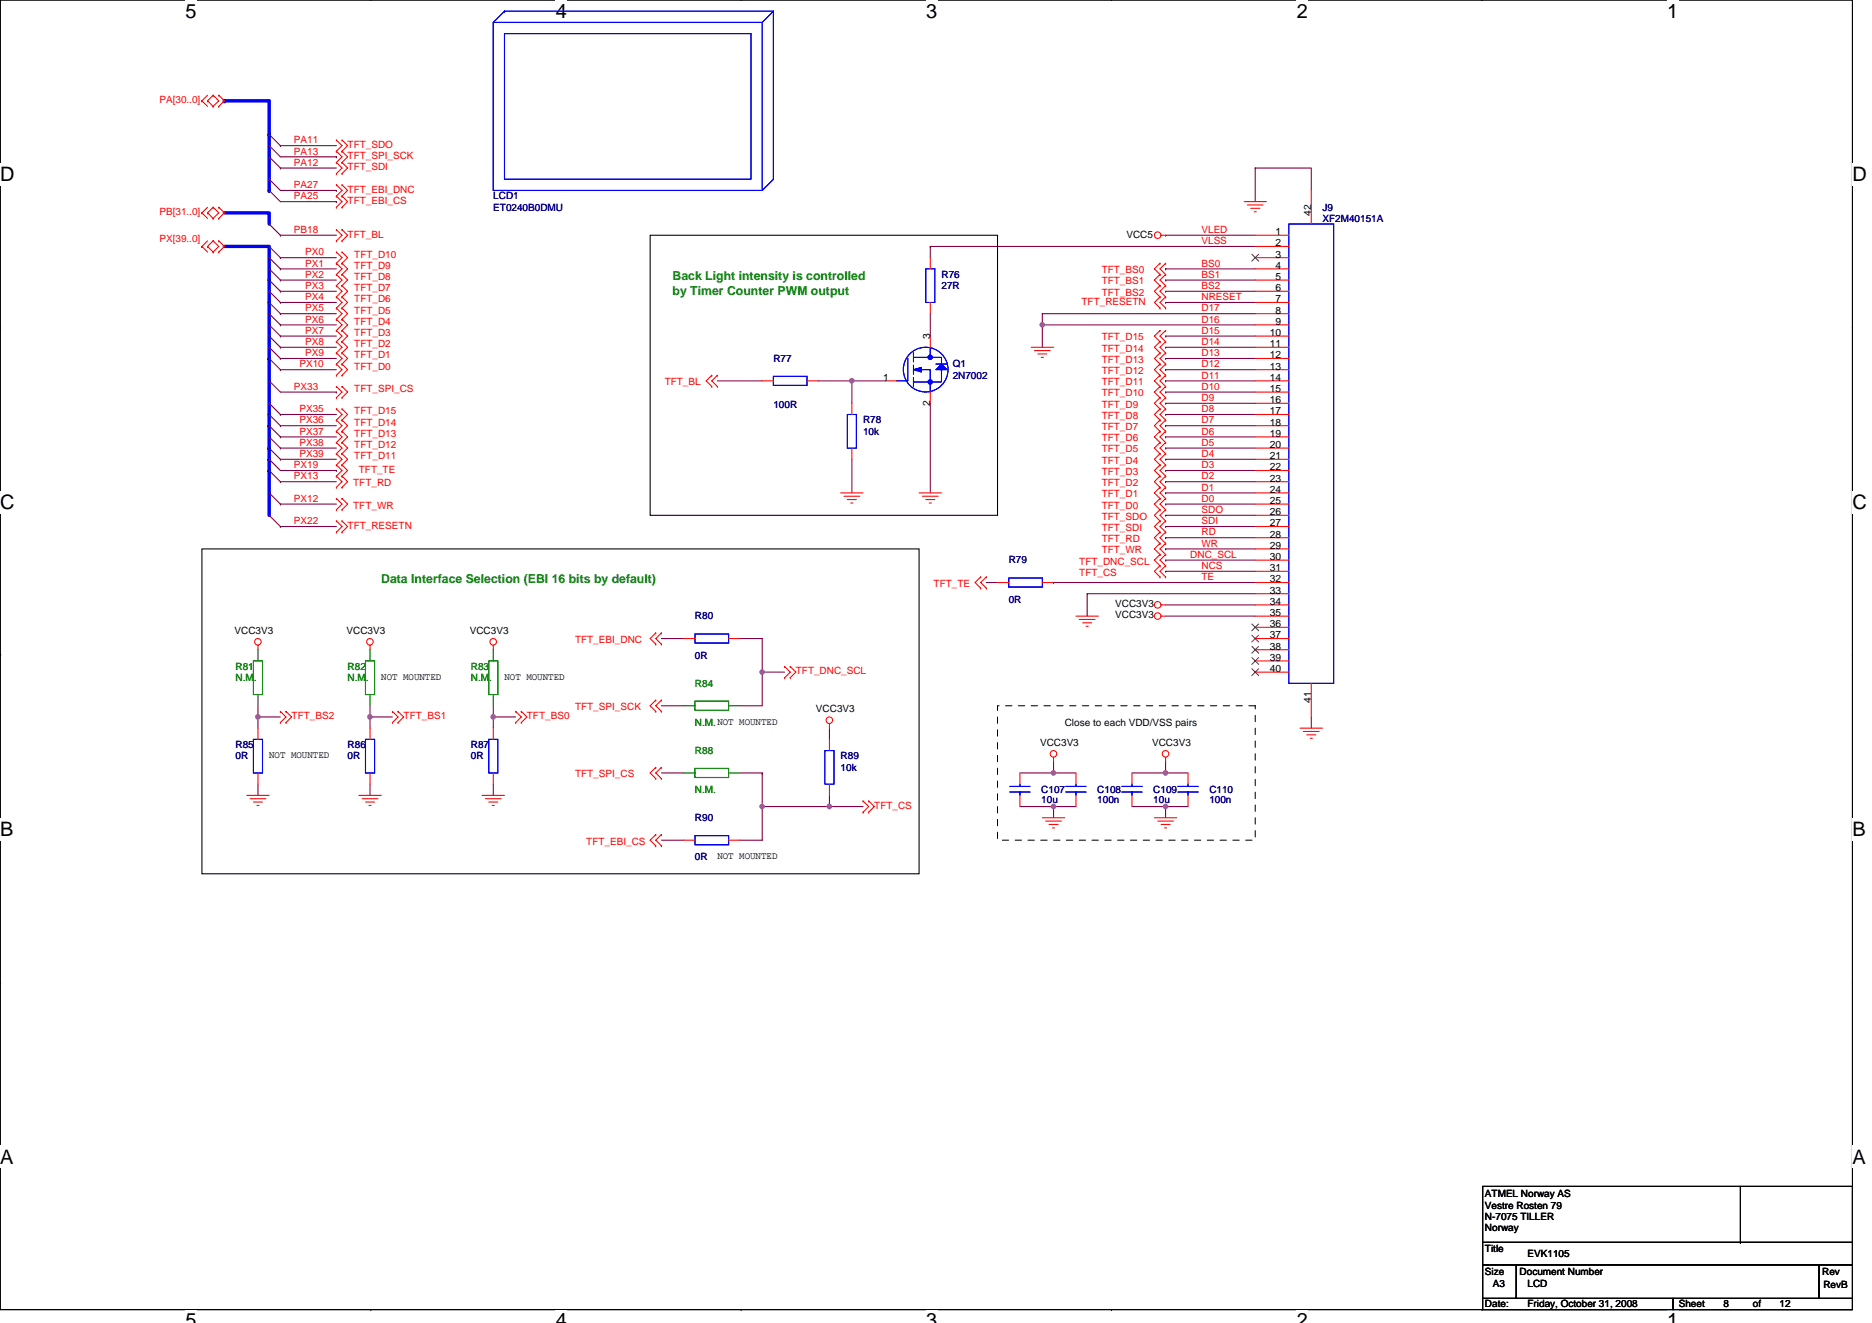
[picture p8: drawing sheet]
<svg xmlns="http://www.w3.org/2000/svg" width="297mm" height="210mm" viewBox="0 0 297 210" stroke-linecap="round" stroke-linejoin="round" font-family="sans-serif">
<path d="M0 0h293.9v207.9h-293.9z" fill="none" stroke="#000" stroke-width=".17"/>
<g fill="#fff">
<path d="M29.4 0h1.8v3.5h-1.8z"/>
<path d="M29.4 207.9h1.8v2h-1.8z"/>
</g>
<path d="M58.8 0h.1M58.8 207.9h.1" fill="none" stroke="#000" stroke-width=".17"/>
<g fill="#fff">
<path d="M88.2 0h1.8v3.5h-1.8z"/>
<path d="M88.2 207.9h1.8v2h-1.8z"/>
</g>
<path d="M117.6 0h.1M117.6 207.9h.1" fill="none" stroke="#000" stroke-width=".17"/>
<g fill="#fff">
<path d="M147 0h1.7v3.5h-1.7z"/>
<path d="M147 207.9h1.7v2h-1.7z"/>
</g>
<path d="M176.4 0h.1M176.4 207.9h.1" fill="none" stroke="#000" stroke-width=".17"/>
<g fill="#fff">
<path d="M205.8 0h1.7v3.5h-1.7z"/>
<path d="M205.8 207.9h1.7v2h-1.7z"/>
</g>
<path d="M235.2 0h.1M235.2 207.9h.1" fill="none" stroke="#000" stroke-width=".17"/>
<g fill="#fff">
<path d="M264.5 0h1.8v3.5h-1.8z"/>
<path d="M264.5 207.9h1.8v2h-1.8z"/>
<path d="M0 26h2.3v3.5h-2.3z"/>
<path d="M293.9 26h2.3v3.5h-2.3z"/>
<path d="M0 77.9h2.3v3.5h-2.3z"/>
<path d="M293.9 77.9h2.3v3.5h-2.3z"/>
</g>
<path d="M0 52h.1M293.9 52h.1" fill="none" stroke="#000" stroke-width=".17"/>
<g fill="#fff">
<path d="M0 129.9h2.1v3.5h-2.1z"/>
<path d="M293.9 129.9h2.1v3.5h-2.1z"/>
</g>
<path d="M0 103.9h.1M293.9 103.9h.1" fill="none" stroke="#000" stroke-width=".17"/>
<path d="M0 103.9h.1" fill="none" stroke="#000" stroke-width=".16"/>
<g fill="#fff">
<path d="M0 181.9h2.2v3.5h-2.2z"/>
<path d="M293.9 181.9h2.2v3.5h-2.2z"/>
</g>
<g fill="none" stroke="#000" stroke-width=".17">
<path d="M103.2 37.3h55.1v44.5h-55.1zM32 87.1h113.8v51.6h-113.8zM0 155.9h.1M293.9 155.9h.1M235.3 188.3h58.6v8.9h-58.6zM235.3 197.2h58.6v3.5h-58.6zM276.2 197.2h.1M276.2 188.3v8.9M235.3 200.7h5.3v5.4h-5.3zM235.3 206.1h30.2v1.8h-30.2zM240.6 200.7h48v5.4h-48zM265.5 206.1h28.4v1.8h-28.4z"/>
<path d="M288.6 200.7h5.3v5.4h-5.3z"/>
</g>
<g fill="none" stroke="#800040" stroke-width=".17">
<path d="M42.7 35.6h.1M42.7 21.3h.1M42.7 24.9h.1M42.7 39.1h.1M42.7 30.2h.1M42.7 28.4h.1M42.7 23.1h.1M42.7 23.1l1.8 1.8h8.9M42.7 30.2l1.8 1.8h8.9M42.7 28.4l1.8 1.8h8.9M42.7 35.6l1.8 1.7M42.7 21.3l1.8 1.8"/>
<path d="M42.7 24.9l1.8 1.8M42.7 39.1l1.8 1.8M44.5 23.1h.1M44.5 26.7h.1M44.5 37.3h.1M44.5 37.3h8.9M44.5 23.1h8.9M44.5 26.7h8.9M53.4 24.9h.1M53.4 32h.1M53.4 30.2h.1M147.6 39.1v1.8"/>
<path d="M147.6 39.1h.1M147.6 39.1h51.6M185 37.3h.1M185 37.3h14.2M199.2 26.7v5.3M199.2 26.7h8.9v3.5M199.2 26.7h.1M42.7 40.9h.1M42.7 42.7h.1M42.7 44.4h.1M42.7 46.2h.1M42.7 48h.1"/>
<path d="M42.7 49.8h.1M42.7 51.6h.1M42.7 53.3h.1M42.7 55.1h.1M42.7 56.9h.1M42.7 40.9l1.8 1.8M42.7 42.7l1.8 1.7M42.7 44.4l1.8 1.8M42.7 46.2l1.8 1.8M42.7 48l1.8 1.8M42.7 49.8l1.8 1.8M42.7 51.6l1.8 1.7"/>
<path d="M42.7 53.3l1.8 1.8M42.7 55.1l1.8 1.8M42.7 56.9l1.8 1.8M44.5 40.9h.1M44.5 42.7h.1M44.5 44.4h.1M44.5 46.2h.1M44.5 48h.1M44.5 49.8h.1M44.5 51.6h.1M44.5 53.3h.1M44.5 55.1h.1"/>
<path d="M44.5 56.9h.1M44.5 58.7h.1M44.5 40.9h8.9M44.5 42.7h8.9M44.5 44.4h8.9M44.5 46.2h8.9M44.5 48h8.9M44.5 49.8h8.9M44.5 51.6h8.9M44.5 53.3h8.9M44.5 55.1h8.9M44.5 56.9h8.9"/>
<path d="M44.5 58.7h8.9M147.6 49.8v3.5M165.4 51.6h.1M165.4 49.8h.1M165.4 51.6v3.5M165.4 49.8v1.8M165.4 49.8h33.8M165.4 51.6h33.8M185 53.3h.1M185 55.1h.1M185 56.9h.1M185 58.7h.1"/>
<path d="M185 42.7h.1M185 44.4h.1M185 46.2h.1M185 48h.1M185 42.7h14.2M185 44.4h14.2M185 46.2h14.2M185 48h14.2M185 53.3h14.2M185 55.1h14.2M185 56.9h14.2M185 58.7h14.2"/>
<path d="M42.7 64h.1M42.7 65.8h.1M42.7 67.6h.1M42.7 69.3h.1M42.7 71.1h.1M42.7 74.7h.1M42.7 78.2h.1M42.7 60.5h.1M42.7 72.9h.1M42.7 60.5l1.8 1.7h8.9M42.7 72.9l1.8 1.8h8.9M42.7 64l1.8 1.8"/>
<path d="M42.7 65.8l1.8 1.8M42.7 67.6l1.8 1.7M42.7 69.3l1.8 1.8M42.7 71.1l1.8 1.8M42.7 74.7l1.8 1.8M42.7 78.2l1.8 1.8M44.5 67.6h.1M44.5 65.8h.1M44.5 69.3h.1M44.5 71.1h.1M44.5 72.9h.1M44.5 76.5h.1"/>
<path d="M44.5 67.6h8.9M44.5 65.8h8.9M44.5 69.3h8.9M44.5 71.1h8.9M44.5 72.9h8.9M44.5 76.5h8.9M53.4 62.2h.1M53.4 74.7h.1M113.8 60.5h7.1M129.8 60.5h5.4v3.5M135.2 72.9v5.3M135.2 60.5h.1"/>
<path d="M135.2 60.5h5.3M147.6 64v14.2M185 78.2h.1M185 76.5h.1M185 74.7h.1M185 72.9h.1M185 71.1h.1M185 69.3h.1M185 67.6h.1M185 64h.1M185 65.8h.1M185 62.2h.1"/>
<path d="M185 60.5h.1M185 67.6h14.2M185 65.8h14.2M185 69.3h14.2M185 71.1h14.2M185 72.9h14.2M185 62.2h14.2M185 78.2h14.2M185 76.5h14.2M185 74.7h14.2M185 64h14.2M185 60.5h14.2"/>
<path d="M42.7 81.8h.1M42.7 81.8l1.8 1.8M44.5 83.6h.1M44.5 80h.1M44.5 83.6h8.9M44.5 80h8.9M156.5 92.5h1.8M167.2 92.5h.1M167.2 92.5h32M185 80h.1M185 88.9h.1M185 87.1h.1"/>
<path d="M185 85.3h.1M185 90.7h.1M185 96h14.2M185 97.8h14.2M185 81.8h.1M185 83.6h.1M185 83.6h14.2M185 80h14.2M185 88.9h14.2M185 87.1h14.2M185 85.3h14.2M185 90.7h14.2"/>
<path d="M185 81.8h14.2M199.2 94.2h-26.7v3.6M40.9 113.8h.1M40.9 113.8h3.6M40.9 112v1.8M40.9 113.8v1.8M58.7 113.8v1.8M58.7 113.8h.1M58.7 112v1.8M58.7 113.8h3.6M78.3 113.8v1.8M78.3 113.8h.1"/>
<path d="M78.3 112v1.8M78.3 113.8h3.5M104.9 112h3.6M104.9 101.3h3.6M117.4 101.3h3.5v5.4M120.9 106.7h.1M120.9 106.7v5.3h-3.5M120.9 106.7h3.6M131.6 117.3h.1M131.6 115.6v1.7M208.1 113.8v1.8M40.9 124.5v1.7"/>
<path d="M58.7 124.5v1.7M78.3 124.5v1.7M104.9 133.3h3.6M104.9 122.7h3.6M117.4 122.7h3.5M120.9 122.7h.1M120.9 128v5.3h-3.5M120.9 122.7v5.3M131.6 126.2v1.8h-10.7M131.6 128h.1M131.6 128h5.3M161.8 122.7h5.4"/>
<path d="M161.8 128h5.4M167.2 128h.1M167.2 128h3.5M167.2 122.7h.1M167.2 120.9v1.8M167.2 122.7h3.5M167.2 128v1.8M179.6 128h5.4M179.6 122.7h5.4M185 128h3.5M185 128h.1M185 122.7h.1"/>
<path d="M185 120.9v1.8M185 128v1.8M185 122.7h3.5"/>
</g>
<g fill="none" stroke="#00f" stroke-width=".53">
<path d="M35.6 16h7.1v5.3M35.6 16h.1M35.6 33.8h7.1v1.8M35.6 39.1h7.1v17.8M42.7 21.3v8.9M42.7 21.3h.1M42.7 30.2h.1M42.7 56.9h.1M42.7 56.9v10.7M42.7 67.6v3.5M42.7 74.7h.1M42.7 71.1v10.7"/>
<path d="M42.7 67.6h.1M42.7 72.9h.1M42.7 71.1h.1"/>
</g>
<g fill="#f0f" stroke="#f0f" stroke-width=".17">
<circle cx="184.9" cy="128" r=".35"/>
<circle cx="184.9" cy="122.7" r=".35"/>
<circle cx="120.9" cy="106.7" r=".35"/>
<circle cx="165.4" cy="51.5" r=".35"/>
<circle cx="131.6" cy="128" r=".35"/>
<circle cx="120.9" cy="128" r=".35"/>
<circle cx="135.2" cy="60.4" r=".35"/>
<circle cx="78.3" cy="113.8" r=".35"/>
<circle cx="58.7" cy="113.8" r=".35"/>
<circle cx="40.9" cy="113.8" r=".35"/>
<circle cx="167.2" cy="128" r=".35"/>
<circle cx="167.2" cy="122.7" r=".35"/>
</g>
<g fill="none" stroke="#f00" stroke-width=".17">
<path d="M32 16h.1M32 16l.9 .9M32.9 16h.1M32.9 15.1l-.9 .9M32.9 16l.9 .9M33.8 15.1h.1M33.8 16.9h.1M33.8 15.1l.9 .9-.9 .9M33.8 15.1l-.9 .9M34.7 16.9h.1M34.7 15.1h.1M34.7 15.1l.9 .9-.9 .9"/>
<path d="M32 33.8h.1M32 39.1h.1M32 33.8l.9 .9M32 39.1l.9 .9M32.9 33.8h.1M32.9 39.1h.1M32.9 32.9l-.9 .9M32.9 33.8l.9 .9M32.9 38.2l-.9 .9M32.9 39.1l.9 .9M33.8 32.9h.1M33.8 34.7h.1"/>
<path d="M33.8 38.2h.1M33.8 32.9l.9 .9-.9 .9M33.8 32.9l-.9 .9M33.8 38.2l.9 .9-.9 .9M33.8 38.2l-.9 .9M34.7 34.7h.1M34.7 32.9h.1M34.7 38.2h.1M34.7 32.9l.9 .9-.9 .9M34.7 38.2l.9 .9-.9 .9M53.4 25.8h.1M53.4 24h.1"/>
<path d="M53.4 32.9h.1M53.4 31.1h.1M53.4 22.2h.1M53.4 27.6h.1M53.4 29.3h.1M53.4 38.2h.1M53.4 36.4h.1M53.4 24l.9 .9-.9 .9M53.4 31.1l.9 .9-.9 .9M53.4 22.2l.9 .9-.9 .9M53.4 25.8l.9 .9-.9 .9M53.4 29.3l.9 .9-.9 .9"/>
<path d="M53.4 36.4l.9 .9-.9 .9M54.3 25.8h.1M54.3 24h.1M54.3 32.9h.1M54.3 31.1h.1M54.3 22.2h.1M54.3 27.6h.1M54.3 29.3h.1M54.3 38.2h.1M54.3 36.4h.1M54.3 24l.9 .9-.9 .9M54.3 31.1l.9 .9-.9 .9"/>
<path d="M54.3 22.2l.9 .9-.9 .9M54.3 25.8l.9 .9-.9 .9M54.3 29.3l.9 .9-.9 .9M54.3 36.4l.9 .9-.9 .9M184.2 37.3h.8M197.4 32h3.6M197.9 32.5h2.5M198.5 33.1h1.4M199 33.6h.3M199.2 37.3h5.3M199.2 39.1h5.3M208.1 30.2v5.4"/>
<path d="M33.8 40h.1M34.7 40h.1M53.4 59.6h.1M53.4 57.8h.1M53.4 56h.1M53.4 54.2h.1M53.4 52.5h.1M53.4 50.7h.1M53.4 48.9h.1M53.4 47.1h.1M53.4 45.3h.1M53.4 43.6h.1"/>
<path d="M53.4 41.8h.1M53.4 40h.1M53.4 57.8l.9 .9-.9 .9M53.4 56l.9 .9-.9 .9M53.4 54.2l.9 .9-.9 .9M53.4 52.5l.9 .8-.9 .9M53.4 50.7l.9 .9-.9 .9M53.4 48.9l.9 .9-.9 .9M53.4 47.1l.9 .9-.9 .9M53.4 45.3l.9 .9-.9 .9M53.4 43.6l.9 .8-.9 .9M53.4 41.8l.9 .9-.9 .9"/>
<path d="M53.4 40l.9 .9-.9 .9M54.3 59.6h.1M54.3 57.8h.1M54.3 56h.1M54.3 54.2h.1M54.3 52.5h.1M54.3 50.7h.1M54.3 48.9h.1M54.3 47.1h.1M54.3 45.3h.1M54.3 43.6h.1M54.3 41.8h.1"/>
<path d="M54.3 40h.1M54.3 57.8l.9 .9-.9 .9M54.3 56l.9 .9-.9 .9M54.3 54.2l.9 .9-.9 .9M54.3 52.5l.9 .8-.9 .9M54.3 50.7l.9 .9-.9 .9M54.3 48.9l.9 .9-.9 .9M54.3 47.1l.9 .9-.9 .9M54.3 45.3l.9 .9-.9 .9M54.3 43.6l.9 .8-.9 .9M54.3 41.8l.9 .9-.9 .9M54.3 40l.9 .9-.9 .9"/>
<path d="M112.9 59.6h.1M112.9 59.6l-.8 .9 .8 .8M113.8 59.6h.1M113.8 59.6l-.9 .9 .9 .8M147.6 40.9v1.8M147.6 48v1.8M147.6 53.3v1.8M163.6 55.1h3.6M164.1 55.6h2.5M164.7 56.2h1.4M165.2 56.7h.4M184.1 47.1h.1"/>
<path d="M184.1 48.9h.1M184.1 41.8h.1M184.1 43.6h.1M184.1 45.3h.1M184.1 59.6h.1M184.1 57.8h.1M184.1 56h.1M184.1 54.2h.1M184.1 52.5h.1M184.1 52.5l-.9 .8 .9 .9M184.1 41.8l-.9 .9 .9 .9M184.1 47.1l-.9 .9 .9 .9"/>
<path d="M184.1 43.6l-.9 .8 .9 .9M184.1 45.3l-.9 .9 .9 .9M184.1 59.6l-.9 .9 .9 .8M184.1 57.8l-.9 .9 .9 .9M184.1 56l-.9 .9 .9 .9M184.1 54.2l-.9 .9 .9 .9M185 47.1h.1M185 48.9h.1M185 41.8h.1M185 43.6h.1M185 45.3h.1M185 59.6h.1"/>
<path d="M185 57.8h.1M185 56h.1M185 54.2h.1M185 52.5h.1M185 47.1l-.9 .9 .9 .9M185 52.5l-.9 .8 .9 .9M185 41.8l-.9 .9 .9 .9M185 43.6l-.9 .8 .9 .9M185 45.3l-.9 .9 .9 .9M185 59.6l-.9 .9 .9 .8M185 57.8l-.9 .9 .9 .9M185 56l-.9 .9 .9 .9"/>
<path d="M185 54.2l-.9 .9 .9 .9M199.2 40.9h5.3M199.2 42.7h5.3M199.2 44.4h5.3M199.2 46.2h5.3M199.2 48h5.3M199.2 49.8h5.3M199.2 51.6h5.3M199.2 53.3h5.3M199.2 55.1h5.3M199.2 56.9h5.3M199.2 58.7h5.3"/>
<path d="M53.4 63.1h.1M53.4 61.3h.1M53.4 75.6h.1M53.4 73.8h.1M53.4 72h.1M53.4 70.2h.1M53.4 68.5h.1M53.4 66.7h.1M53.4 64.9h.1M53.4 77.3h.1M53.4 79.1h.1M53.4 61.3l.9 .9-.9 .9"/>
<path d="M53.4 73.8l.9 .9-.9 .9M53.4 72l.9 .9-.9 .9M53.4 70.2l.9 .9-.9 .9M53.4 68.5l.9 .8-.9 .9M53.4 66.7l.9 .9-.9 .9M53.4 64.9l.9 .9-.9 .9M53.4 75.6l.9 .9-.9 .8M53.4 79.1l.9 .9-.9 .9M54.3 63.1h.1M54.3 61.3h.1M54.3 75.6h.1M54.3 73.8h.1"/>
<path d="M54.3 72h.1M54.3 70.2h.1M54.3 68.5h.1M54.3 66.7h.1M54.3 64.9h.1M54.3 77.3h.1M54.3 79.1h.1M54.3 61.3l.9 .9-.9 .9M54.3 73.8l.9 .9-.9 .9M54.3 72l.9 .9-.9 .9M54.3 70.2l.9 .9-.9 .9M54.3 68.5l.9 .8-.9 .9"/>
<path d="M54.3 66.7l.9 .9-.9 .9M54.3 64.9l.9 .9-.9 .9M54.3 75.6l.9 .9-.9 .8M54.3 79.1l.9 .9-.9 .9M112.9 61.3h.1M113.8 61.3h.1M120.9 60.5h1.8M128.1 60.5h1.7M133.4 78.2h3.5M133.9 78.8h2.5M134.4 79.3h1.5M135 79.8h.3"/>
<path d="M135.2 64v1.8M135.2 71.1v1.8M140.5 60.5h1.8M145.8 78.2h3.6M146.4 78.8h2.5M146.9 79.3h1.4M147.4 79.8h.4M147.6 62.2v1.8M184.1 79.1h.1M184.1 77.3h.1M184.1 75.6h.1M184.1 73.8h.1"/>
<path d="M184.1 72h.1M184.1 70.2h.1M184.1 68.5h.1M184.1 66.7h.1M184.1 64.9h.1M184.1 63.1h.1M184.1 61.3h.1M184.1 79.1l-.9 .9 .9 .9M184.1 63.1l-.9 .9 .9 .9M184.1 77.3l-.9 .9 .9 .9M184.1 75.6l-.9 .9 .9 .8M184.1 73.8l-.9 .9 .9 .9"/>
<path d="M184.1 72l-.9 .9 .9 .9M184.1 70.2l-.9 .9 .9 .9M184.1 68.5l-.9 .8 .9 .9M184.1 66.7l-.9 .9 .9 .9M184.1 64.9l-.9 .9 .9 .9M184.1 61.3l-.9 .9 .9 .9M185 79.1h.1M185 77.3h.1M185 75.6h.1M185 73.8h.1M185 72h.1M185 70.2h.1"/>
<path d="M185 68.5h.1M185 66.7h.1M185 64.9h.1M185 63.1h.1M185 61.3h.1M185 79.1l-.9 .9 .9 .9M185 63.1l-.9 .9 .9 .9M185 77.3l-.9 .9 .9 .9M185 75.6l-.9 .9 .9 .8M185 73.8l-.9 .9 .9 .9M185 72l-.9 .9 .9 .9M185 70.2l-.9 .9 .9 .9"/>
<path d="M185 68.5l-.9 .8 .9 .9M185 66.7l-.9 .9 .9 .9M185 64.9l-.9 .9 .9 .9M185 61.3l-.9 .9 .9 .9M199.2 60.5h5.3M199.2 62.2h5.3M199.2 64h5.3M199.2 65.8h5.3M199.2 67.6h5.3M199.2 69.3h5.3M199.2 71.1h5.3M199.2 72.9h5.3"/>
<path d="M199.2 74.7h5.3M199.2 76.5h5.3M199.2 78.2h5.3M53.4 80.9h.1M53.4 84.5h.1M53.4 82.7h.1M53.4 82.7l.9 .9-.9 .9M54.3 80.9h.1M54.3 84.5h.1M54.3 82.7h.1M54.3 82.7l.9 .9-.9 .9M155.6 91.6h.1"/>
<path d="M155.6 93.3h.1M155.6 91.6l-.9 .9 .9 .8M156.5 91.6h.1M156.5 93.3h.1M156.5 91.6l-.9 .9 .9 .8M158.3 92.5h1.8M165.4 92.5h1.8M170.7 97.8h3.6M171.3 98.3h2.5M171.8 98.8h1.4M172.3 99.4h.4M184.1 80.9h.1"/>
<path d="M184.1 88h.1M184.1 89.8h.1M184.1 86.2h.1M184.1 84.5h.1M184.1 91.6h.1M184.1 82.7h.1M184.1 88l-.9 .9 .9 .9M184.1 82.7l-.9 .9 .9 .9M184.1 86.2l-.9 .9 .9 .9M184.1 84.5l-.9 .8 .9 .9M184.1 89.8l-.9 .9 .9 .9M184.1 80.9l-.9 .9 .9 .9"/>
<path d="M184.2 96h.8M184.2 97.8h.8M185 80.9h.1M185 88h.1M185 89.8h.1M185 86.2h.1M185 84.5h.1M185 91.6h.1M185 82.7h.1M185 88l-.9 .9 .9 .9M185 80.9l-.9 .9 .9 .9M185 86.2l-.9 .9 .9 .9"/>
<path d="M185 84.5l-.9 .8 .9 .9M185 89.8l-.9 .9 .9 .9M185 82.7l-.9 .9 .9 .9M199.2 80h5.3M199.2 81.8h5.3M199.2 83.6h5.3M199.2 85.3h5.3M199.2 87.1h5.3M199.2 88.9h5.3M199.2 90.7h5.3M199.2 92.5h5.3M199.2 94.2h5.3"/>
<path d="M199.2 96h5.3M199.2 99.6h5.3M199.2 97.8h5.3M40.9 102.4v.7M40.9 115.6v1.7M44.5 114.7h.1M44.5 112.9h.1M44.5 112.9l.9 .9-.9 .9M45.4 114.7h.1M45.4 112.9h.1M45.4 112.9l.9 .9-.9 .9M58.7 102.4v.7"/>
<path d="M58.7 115.6v1.7M62.3 114.7h.1M62.3 112.9h.1M62.3 112.9l.9 .9-.9 .9M63.2 114.7h.1M63.2 112.9h.1M63.2 112.9l.8 .9-.8 .9M78.3 102.4v.7M78.3 115.6v1.7M81.8 114.7h.1M81.8 112.9h.1M81.8 112.9l.9 .9-.9 .9"/>
<path d="M82.7 114.7h.1M82.7 112.9h.1M82.7 112.9l.9 .9-.9 .9M104.1 111.1h.1M104.1 112.9h.1M104.1 100.5h.1M104.1 102.2h.1M104.1 111.1l-.9 .9 .9 .9M104.1 100.5l-.9 .8 .9 .9M104.9 111.1h.1M104.9 112.9h.1M104.9 100.5h.1"/>
<path d="M104.9 102.2h.1M104.9 111.1l-.8 .9 .8 .9M104.9 100.5l-.8 .8 .8 .9M108.5 101.3h1.8M115.6 101.3h1.8M124.5 107.6h.1M124.5 105.8h.1M124.5 105.8l.9 .9-.9 .9M125.4 107.6h.1M125.4 105.8h.1M125.4 105.8l.9 .9-.9 .9M131.6 114.9v.7"/>
<path d="M131.6 117.3v1.8M199.2 101.3h5.3M199.2 103.1h5.3M199.2 104.9h5.3M199.2 106.7h5.3M206.3 115.6h3.5M206.8 116.1h2.5M207.3 116.6h1.5M207.9 117.2h.3M208.1 108.5v5.3M39.2 126.2h3.5M39.7 126.8h2.5"/>
<path d="M40.2 127.3h1.5M40.8 127.8h.3M40.9 122.7v1.8M56.9 126.2h3.6M57.5 126.8h2.5M58 127.3h1.4M58.5 127.8h.4M58.7 122.7v1.8M76.5 126.2h3.5M77 126.8h2.5M77.6 127.3h1.4M78.1 127.8h.3"/>
<path d="M78.3 122.7v1.8M104.1 132.5h.1M104.1 134.2h.1M104.1 121.8h.1M104.1 123.6h.1M104.1 132.5l-.9 .8 .9 .9M104.1 121.8l-.9 .9 .9 .9M104.9 132.5h.1M104.9 134.2h.1M104.9 121.8h.1M104.9 123.6h.1M104.9 132.5l-.8 .8 .8 .9"/>
<path d="M104.9 121.8l-.8 .9 .8 .9M108.5 133.3h1.8M115.6 133.3h1.8M131.6 124.5v1.7M136.9 128.9h.1M136.9 127.1h.1M136.9 127.1l.9 .9-.9 .9M137.8 128.9h.1M137.8 127.1h.1M137.8 127.1l.9 .9-.9 .9M161.8 122.7v1.8M161.8 126.2v1.8"/>
<path d="M165.4 129.8h3.5M165.9 130.3h2.5M166.5 130.9h1.4M167 131.4h.3M167.2 120.2v.7M170.7 122.7v1.8M170.7 126.2v1.8M179.6 122.7v1.8M179.6 126.2v1.8M183.2 129.8h3.5M183.7 130.3h2.5M184.2 130.9h1.5"/>
<path d="M184.8 131.4h.3M185 120.2v.7M188.5 122.7v1.8M188.5 126.2v1.8"/>
<circle cx="183.7" cy="37.3" r=".52"/>
<circle cx="183.7" cy="97.8" r=".52"/>
<circle cx="183.7" cy="96" r=".52"/>
<circle cx="40.9" cy="101.9" r=".52"/>
<circle cx="58.7" cy="101.9" r=".52"/>
<circle cx="78.3" cy="101.9" r=".52"/>
<circle cx="131.6" cy="114.3" r=".52"/>
<circle cx="167.2" cy="119.6" r=".52"/>
<circle cx="184.9" cy="119.6" r=".52"/>
</g>
<path d="M158.3 112h40.9v21.3h-40.9z" fill="none" stroke="#000" stroke-width=".16" stroke-dasharray="1 1 1 1 1 1 1 1"/>
<g fill="none" stroke="#00f" stroke-width=".17">
<path d="M78.3 3.6h42.6v26.6h-42.6zM80 5.3h39.2v23.1h-39.2zM80 1.8h.1M80 1.8h42.7v26.6l-1.8 1.8M80 1.8l-1.7 1.8M122.7 1.8h.1M122.7 1.8l-1.8 1.8M204.5 35.6h7.1v72.9h-7.1zM122.7 59.7h5.4v1.5h-5.4zM144.1 56.9v3.6h-1.8M144.9 59.9v1.4M144.9 58v1.4"/>
<path d="M144.9 56v1.4M144.9 56.7h4.5v1.1M145.8 58.7h1.8v3.5M146.9 42.7h1.4v5.3h-1.4zM147.6 55.1v1.6M148.5 57.8h1.8M149.4 58.7v1.9h-4.5M134.4 65.8h1.5v5.3h-1.5zM147.6 62.2h.1M160.1 91.7h5.3v1.5h-5.3zM40.2 117.3h1.5v5.4h-1.5zM58 117.3h1.4v5.4h-1.4z"/>
<path d="M77.6 117.3h1.4v5.4h-1.4zM110.3 100.6h5.3v1.5h-5.3zM130.9 119.1h1.4v5.4h-1.4zM110.3 132.6h5.3v1.5h-5.3zM160.2 125.7h3.2M160.2 124.8h3.2M161.8 124.5v.3M161.8 125.7h.1M161.8 125.7v.5M169.1 125.7h3.2M169.1 124.8h3.2M170.7 124.5v.3"/>
<path d="M170.7 125.7h.1M170.7 125.7v.5M178 125.7h3.2M178 124.8h3.2M179.6 124.5v.3M179.6 125.7h.1M179.6 125.7v.5M186.9 125.7h3.2M186.9 124.8h3.2M188.5 124.5v.3M188.5 125.7h.1M188.5 125.7v.5"/>
<circle cx="146.9" cy="58.7" r="3.5"/>
</g>
<path d="M198.6 40.4l1.1 1M199.7 40.4l-1.1 1M198.6 99l1.1 1.1M199.7 99l-1.1 1.1M198.6 100.8l1.1 1.1M198.6 102.6l1.1 1.1M198.6 104.4l1.1 1.1M198.6 106.2l1.1 1M199.7 100.8l-1.1 1.1M199.7 102.6l-1.1 1.1M199.7 104.4l-1.1 1.1M199.7 106.2l-1.1 1" fill="none" stroke="#804000" stroke-width=".16"/>
<g fill="none" stroke="#008000" stroke-width=".17">
<path d="M40.2 104.9h1.5v5.3h-1.5zM40.9 103.1v1.8M40.9 110.2v1.8M58 104.9h1.4v5.3h-1.4zM58.7 103.1v1.8M58.7 110.2v1.8M77.6 104.9h1.4v5.3h-1.4zM78.3 103.1v1.8M78.3 110.2v1.8M108.5 112h1.8M110.3 111.3h5.3v1.4h-5.3zM115.6 112h1.8"/>
<path d="M108.5 122.7h1.8M110.3 122h5.3v1.4h-5.3zM115.6 122.7h1.8"/>
</g>
<g fill="#00f" stroke="#00f" stroke-width=".17">
<path d="M148.5 58.7l.9-.9 .9 .9z" fill-rule="evenodd"/>
<path d="M144.9 58.7l1.3-.4v.7z" fill-rule="evenodd"/>
<path d="M148.5 58.7l.9-.9 .9 .9z" fill-rule="evenodd"/>
<path d="M144.9 58.7l1.3-.4v.7z" fill-rule="evenodd"/>
<circle cx="147.6" cy="60.6" r=".35"/>
<circle cx="147.6" cy="56.7" r=".35"/>
</g>
<g font-size="3.2">
<text x="29.4" y="2.8">5</text>
<text x="88.2" y="2.8">4</text>
<text x="147" y="2.8">3</text>
<text x="205.8" y="2.8">2</text>
<text x="264.5" y="2.8">1</text>
<text x="0" y="28.8">D</text>
<text x="293.9" y="28.8">D</text>
<text x="0" y="80.8">C</text>
<text x="293.9" y="80.8">C</text>
<text x="0" y="132.7">B</text>
<text x="293.9" y="132.7">B</text>
<text x="0" y="184.7">A</text>
<text x="293.9" y="184.7">A</text>
<text x="29.4" y="210.7">5</text>
<text x="88.2" y="210.7">4</text>
<text x="147" y="210.7">3</text>
<text x="205.8" y="210.7">2</text>
<text x="264.5" y="210.7">1</text>
</g>
<g font-size="1.9" fill="#008000">
<text x="106.7" y="44.5">Back Light intensity is controlled</text>
<text x="106.7" y="46.8">by Timer Counter PWM output</text>
<text x="60.5" y="92.5">Data Interface Selection (EBI 16 bits by default)</text>
</g>
<g font-size="1.6" fill="#f00">
<text x="25.3" y="16.4">PA[30..0]</text>
<text x="46.6" y="22.8">PA11</text>
<text x="55.2" y="23.5">TFT_SDO</text>
<text x="46.6" y="24.5">PA13</text>
<text x="46.6" y="26.3">PA12</text>
<text x="46.6" y="29.9">PA27</text>
<text x="55.2" y="25.3">TFT_SPI_SCK</text>
<text x="55.2" y="27">TFT_SDI</text>
<text x="25.3" y="34.1">PB[31..0]</text>
<text x="46.6" y="31.6">PA25</text>
<text x="55.2" y="32.4">TFT_EBI_CS</text>
<text x="55.2" y="30.6">TFT_EBI_DNC</text>
<text x="25.3" y="38.4">PX[39..0]</text>
<text x="46.6" y="37">PB18</text>
<text x="48.4" y="40.5">PX0</text>
<text x="55.2" y="37.7">TFT_BL</text>
<text x="56.2" y="40.9">TFT_D10</text>
<text x="190.6" y="37">VLED</text>
<text x="190.6" y="38.8">VLSS</text>
<text x="48.4" y="42.3">PX1</text>
<text x="48.4" y="44.1">PX2</text>
<text x="48.4" y="45.9">PX3</text>
<text x="48.4" y="47.6">PX4</text>
<text x="56.2" y="46.2">TFT_D7</text>
<text x="56.2" y="44.4">TFT_D8</text>
<text x="56.2" y="42.7">TFT_D9</text>
<text x="174.8" y="43.4">TFT_BS0</text>
<text x="174.8" y="45.1">TFT_BS1</text>
<text x="174.8" y="46.9">TFT_BS2</text>
<text x="190.6" y="42.3">BS0</text>
<text x="190.6" y="44.1">BS1</text>
<text x="190.6" y="45.9">BS2</text>
<text x="190.6" y="47.6">NRESET</text>
<text x="48.4" y="49.4">PX5</text>
<text x="48.4" y="51.2">PX6</text>
<text x="48.4" y="53">PX7</text>
<text x="56.2" y="53.3">TFT_D3</text>
<text x="56.2" y="51.6">TFT_D4</text>
<text x="56.2" y="49.8">TFT_D5</text>
<text x="56.2" y="48">TFT_D6</text>
<text x="171.6" y="48.4">TFT_RESETN</text>
<text x="190.6" y="53">D15</text>
<text x="190.6" y="51.2">D16</text>
<text x="190.6" y="49.4">D17</text>
<text x="47.5" y="58.3">PX10</text>
<text x="48.4" y="54.8">PX8</text>
<text x="48.4" y="56.5">PX9</text>
<text x="56.2" y="58.7">TFT_D0</text>
<text x="56.2" y="56.9">TFT_D1</text>
<text x="56.2" y="55.1">TFT_D2</text>
<text x="174.8" y="59.4">TFT_D12</text>
<text x="174.8" y="57.6">TFT_D13</text>
<text x="174.8" y="55.8">TFT_D14</text>
<text x="174.8" y="54">TFT_D15</text>
<text x="190.6" y="54.8">D14</text>
<text x="190.6" y="56.5">D13</text>
<text x="190.6" y="58.3">D12</text>
<text x="46.6" y="61.9">PX33</text>
<text x="47.5" y="65.4">PX35</text>
<text x="56.2" y="62.2">TFT_SPI_CS</text>
<text x="56.2" y="65.8">TFT_D15</text>
<text x="105.5" y="61.2">TFT_BL</text>
<text x="174.8" y="64.7">TFT_D9</text>
<text x="174.8" y="62.9">TFT_D10</text>
<text x="174.8" y="61.2">TFT_D11</text>
<text x="190.6" y="63.6">D9</text>
<text x="190.6" y="65.4">D8</text>
<text x="190.6" y="61.9">D10</text>
<text x="190.6" y="60.1">D11</text>
<text x="47.5" y="67.2">PX36</text>
<text x="47.5" y="69">PX37</text>
<text x="47.5" y="70.8">PX38</text>
<text x="56.2" y="71.1">TFT_D12</text>
<text x="56.2" y="69.3">TFT_D13</text>
<text x="56.2" y="67.6">TFT_D14</text>
<text x="174.8" y="71.8">TFT_D5</text>
<text x="174.8" y="70">TFT_D6</text>
<text x="174.8" y="68.3">TFT_D7</text>
<text x="174.8" y="66.5">TFT_D8</text>
<text x="190.6" y="70.8">D5</text>
<text x="190.6" y="69">D6</text>
<text x="190.6" y="67.2">D7</text>
<text x="46.6" y="74.3">PX19</text>
<text x="46.6" y="76.1">PX13</text>
<text x="47.5" y="72.5">PX39</text>
<text x="56" y="77.2">TFT_RD</text>
<text x="56.2" y="72.9">TFT_D11</text>
<text x="56.9" y="75">TFT_TE</text>
<text x="174.8" y="77.2">TFT_D2</text>
<text x="174.8" y="75.4">TFT_D3</text>
<text x="174.8" y="73.6">TFT_D4</text>
<text x="190.6" y="77.9">D1</text>
<text x="190.6" y="76.1">D2</text>
<text x="190.6" y="74.3">D3</text>
<text x="190.6" y="72.5">D4</text>
<text x="46.6" y="83.2">PX22</text>
<text x="46.6" y="79.7">PX12</text>
<text x="55.2" y="83.9">TFT_RESETN</text>
<text x="56" y="80.7">TFT_WR</text>
<text x="174.8" y="80.7">TFT_D0</text>
<text x="174.8" y="82.5">TFT_SDO</text>
<text x="174.8" y="78.9">TFT_D1</text>
<text x="190.6" y="79.7">D0</text>
<text x="190.6" y="81.4">SDO</text>
<text x="190.6" y="83.2">SDI</text>
<text x="171.3" y="89.6">TFT_DNC_SCL</text>
<text x="174.8" y="87.8">TFT_WR</text>
<text x="174.8" y="86">TFT_RD</text>
<text x="174.8" y="84.3">TFT_SDI</text>
<text x="188.9" y="88.5">DNC_SCL</text>
<text x="190.6" y="86.8">WR</text>
<text x="190.6" y="85">RD</text>
<text x="148.1" y="93.2">TFT_TE</text>
<text x="171.3" y="91.4">TFT_CS</text>
<text x="190.6" y="92.1">TE</text>
<text x="190.6" y="90.3">NCS</text>
<text x="91.2" y="102">TFT_EBI_DNC</text>
<text x="126.3" y="107">TFT_DNC_SCL</text>
<text x="91.2" y="112.7">TFT_SPI_SCK</text>
<text x="46.3" y="114.2">TFT_BS2</text>
<text x="64" y="114.2">TFT_BS1</text>
<text x="83.6" y="114.2">TFT_BS0</text>
<text x="91.2" y="123.4">TFT_SPI_CS</text>
<text x="138.7" y="128.4">TFT_CS</text>
<text x="93" y="134">TFT_EBI_CS</text>
</g>
<g font-size="1.6" fill="#000080">
<text x="78.3" y="31.6">LCD1</text>
<text x="78.3" y="33.4">ET0240B0DMU</text>
<text x="209.8" y="33.4">J9</text>
<text x="209.8" y="35.2">XF2M40151A</text>
<text x="149.4" y="44.1">R76</text>
<text x="149.4" y="45.9">27R</text>
<text x="122.7" y="57.4">R77</text>
<text x="151.2" y="58.3">Q1</text>
<text x="122.7" y="64.7">100R</text>
<text x="151.2" y="60.1">2N7002</text>
<text x="136.9" y="67.2">R78</text>
<text x="136.9" y="69">10k</text>
<text x="160.1" y="89.4">R79</text>
<text x="160.1" y="95.7">0R</text>
<text x="110.3" y="98.3">R80</text>
<text x="110.3" y="104.5">0R</text>
<text x="37.4" y="118.8">R85</text>
<text x="55.2" y="118.8">R86</text>
<text x="74.7" y="118.8">R87</text>
<text x="37.4" y="120.5">0R</text>
<text x="55.2" y="120.5">0R</text>
<text x="74.7" y="120.5">0R</text>
<text x="133.4" y="120.5">R89</text>
<text x="133.4" y="122.3">10k</text>
<text x="165.2" y="125.9">C107</text>
<text x="174.1" y="125.9">C108</text>
<text x="183" y="125.9">C109</text>
<text x="191.9" y="125.9">C110</text>
<text x="110.3" y="130.3">R90</text>
<text x="165.2" y="127.5">10u</text>
<text x="174.1" y="127.5">100n</text>
<text x="183" y="127.5">10u</text>
<text x="191.9" y="127.5">100n</text>
<text x="110.3" y="136.5">0R</text>
</g>
<g font-size="1.6">
<text x="208" y="34.3" transform="rotate(-90 208 34.3)">42</text>
<text x="178.7" y="37.7">VCC5</text>
<text x="202.4" y="37.3">1</text>
<text x="202.4" y="39.1">2</text>
<text x="202.4" y="40.9">3</text>
<text x="202.4" y="42.7">4</text>
<text x="202.4" y="44.4">5</text>
<text x="202.4" y="46.2">6</text>
<text x="202.4" y="48">7</text>
<text x="147.6" y="53.9" transform="rotate(-90 147.6 53.9)">3</text>
<text x="201.5" y="53.3">10</text>
<text x="202.4" y="49.8">8</text>
<text x="202.4" y="51.5">9</text>
<text x="201.5" y="55.1">11</text>
<text x="201.5" y="56.9">12</text>
<text x="201.5" y="58.7">13</text>
<text x="140.1" y="60.4">1</text>
<text x="147.6" y="64.4" transform="rotate(-90 147.6 64.4)">2</text>
<text x="201.5" y="60.4">14</text>
<text x="201.5" y="62.2">15</text>
<text x="201.5" y="64">16</text>
<text x="201.5" y="65.8">17</text>
<text x="201.5" y="67.5">18</text>
<text x="201.5" y="69.3">19</text>
<text x="201.5" y="71.1">20</text>
<text x="201.5" y="72.9">21</text>
<text x="201.5" y="74.7">22</text>
<text x="201.5" y="76.4">23</text>
<text x="201.5" y="78.2">24</text>
<text x="201.5" y="80">25</text>
<text x="201.5" y="81.8">26</text>
<text x="201.5" y="83.5">27</text>
<text x="201.5" y="85.3">28</text>
<text x="201.5" y="87.1">29</text>
<text x="201.5" y="88.9">30</text>
<text x="201.5" y="90.7">31</text>
<text x="201.5" y="92.4">32</text>
<text x="201.5" y="94.2">33</text>
<text x="201.5" y="96">34</text>
<text x="37.2" y="100.6">VCC3V3</text>
<text x="55" y="100.6">VCC3V3</text>
<text x="74.5" y="100.6">VCC3V3</text>
<text x="176.9" y="96.4">VCC3V3</text>
<text x="176.9" y="98.1">VCC3V3</text>
<text x="201.5" y="99.5">36</text>
<text x="201.5" y="101.3">37</text>
<text x="201.5" y="97.8">35</text>
<text x="60.5" y="107.9">NOT MOUNTED</text>
<text x="80" y="107.9">NOT MOUNTED</text>
<text x="201.5" y="103.1">38</text>
<text x="201.5" y="104.9">39</text>
<text x="201.5" y="106.7">40</text>
<text x="129.5" y="113.1">VCC3V3</text>
<text x="208" y="111.5" transform="rotate(-90 208 111.5)">41</text>
<text x="165" y="118.4">VCC3V3</text>
<text x="168.9" y="115.2">Close to each VDD/VSS pairs</text>
<text x="182.8" y="118.4">VCC3V3</text>
<text x="42.7" y="120.4">NOT MOUNTED</text>
<text x="113.8" y="136.4">NOT MOUNTED</text>
<text x="235.6" y="190.1">ATMEL Norway AS</text>
<text x="235.6" y="191.9">Vestre Rosten 79</text>
<text x="235.6" y="193.7">N-7075 TILLER</text>
<text x="235.6" y="195.5">Norway</text>
<text x="235.6" y="198.8">Title</text>
<text x="235.6" y="202.3">Size</text>
<text x="241.1" y="202.3">Document Number</text>
<text x="242.4" y="199.5">EVK1105</text>
<text x="289.1" y="202.3">Rev</text>
<text x="235.6" y="207.5">Date:</text>
<text x="236.9" y="204.3">A3</text>
<text x="242.4" y="204.3">LCD</text>
<text x="242.4" y="207.5">Friday, October 31, 2008</text>
<text x="266.4" y="207.5">Sheet</text>
<text x="273.5" y="207.5">8</text>
<text x="278.1" y="207.5">of</text>
<text x="282.4" y="207.5">12</text>
<text x="289.3" y="204.5">RevB</text>
</g>
<g font-size="1.6" fill="#008000">
<text x="37.4" y="106.3">R81</text>
<text x="55.2" y="106.3">R82</text>
<text x="74.7" y="106.3">R83</text>
<text x="37.4" y="108.1">N.M.</text>
<text x="55.2" y="108.1">N.M.</text>
<text x="74.7" y="108.1">N.M.</text>
<text x="110.3" y="109">R84</text>
<text x="110.3" y="119.7">R88</text>
<text x="110.3" y="115.2">N.M.NOT MOUNTED</text>
<text x="110.3" y="125.9">N.M.</text>
</g>
</svg>
